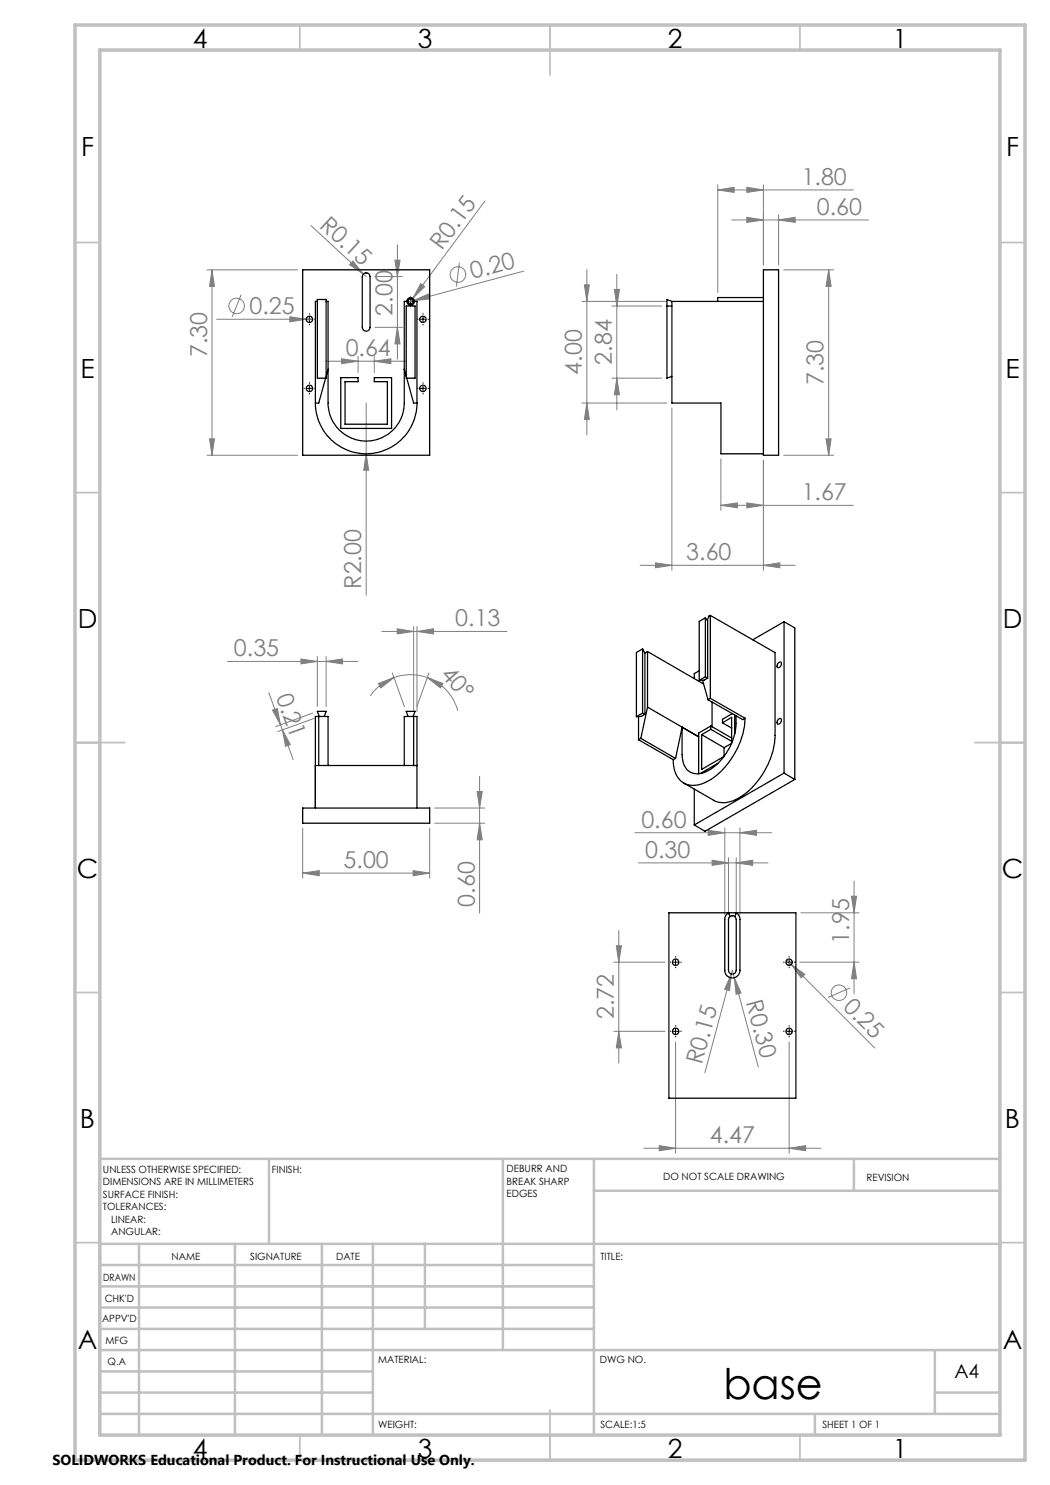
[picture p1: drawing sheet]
<svg xmlns="http://www.w3.org/2000/svg" width="210mm" height="297mm" viewBox="0 0 210 297" stroke-linecap="round" stroke-linejoin="round" font-family="sans-serif">
<g fill="none" stroke="#808080" stroke-width=".2">
<path d="M143.5 38l3.3-.5v1zM143.5 37v21.5M143.5 38h27.2M149.4 37.5l3.3 .5-3.3 .5zM152.7 37v16M41.4 54h18.1M42.4 54l.5 3.3h-1zM42.4 54v37M48.2 58.9l-1.8 4.5M62.2 45.1l10.5 9.7M70.6 52.2l2.1 2.6-2.8-1.9zM72.7 54.8l.5 .5"/>
<path d="M75 55.3h5.5M79 52h1l-.5 3.3zM79.5 49v22.8M82.6 59.7l-.5 .6M84.1 56.7l.8 .6-2.3 2.4zM91.9 52.5l-.6 4.8M97 40.2l-14.4 19.5M104.8 54.2l-22.2 5.9M116.9 57h1l-.5 3.3zM117.4 53.9v33.1M122.9 57.9h1l-.5 3.3zM123.4 54.9v27.1"/>
<path d="M146.3 44h27.4M149.4 43.5l3.3 .5-3.3 .5zM155.7 44l3.3-.5v1zM155.7 43v10M156.7 54h10M165.7 54l.5 3.3h-1zM165.7 54v37M43.3 63.8h19.2M58 63.4l3.2 .4-3.2 .6zM65.3 72.2h15.9M68.3 71.8l3.3 .4-3.3 .5zM71.6 71.3v3.2"/>
<path d="M74.9 72.2l3.3-.4v.9zM74.9 71.3v3.2M75 65.5h5.5M79.5 65.5l.5 3.3h-1zM82.6 60.1l3.1-1.3 .2 1zM82.6 60.1l-1 .3M116.4 60.3h17M122.4 61.2h10M122.4 75.6h10M123.4 75.6l.5 3.3h-1zM41.4 91h18.1M41.9 87.8h1l-.5 3.2z"/>
<path d="M73.2 90.8l.5 3.2h-1zM73.2 80.6v38.4M116.4 80.6h17M117.4 80.6l.5 3.3h-1zM134.4 81.6v32.4M144.2 91.8v10.3M152.7 92.1v21.9M156.7 91h10M165.2 87.8h1l-.5 3.2zM128 113.1h31M131.1 112.6l3.3 .5-3.3 .5zM144.2 101.1l3.3-.5v1z"/>
<path d="M144.2 101.1h26.5M149.4 100.6l3.3 .5-3.3 .5zM152.7 113.1l3.3-.5v1zM45.5 132.3h26.1M53.8 138.5l2.3 6.5M60.2 131.8l3.3 .5-3.3 .5zM63.5 131.3v10M65.2 132.3l3.3-.5v1zM65.2 131.3v10M75.7 136.7l3.1-1.2-2.6 2.1zM76.4 126.3h25M78.5 134.6l2.4 6.8"/>
<path d="M78.8 135.5a9.6 9.6 0 0 1 6.7 0M78.8 135.5a9.5 9.5 0 0 0-4.8 3.7M79.4 125.8l3.3 .5-3.3 .5zM82.7 125.3v17M83.4 126.3l3.3-.5v1zM83.4 125.3v17M85.5 135.5l3.1 1.2-.5 .9zM85.5 135.5a9.6 9.6 0 0 1 6 6.7M85.8 134.6l-2.4 6.8M54.5 142l1-.3 .6 3.3zM56.1 145l.4 1M56.5 146l2.1 5.9"/>
<path d="M56.5 146l1.6 2.9-1 .4zM62.5 142.6l-7.3 2.7M62.9 143.6l-7.4 2.7M95.4 158.3h1l-.5 3.3zM95.9 155.3v27.3M60.5 174.6l3.4-.5v1.1zM60.5 165.6v10M60.5 174.6h25.4M82.6 174.1l3.3 .5-3.3 .6zM85.9 165.6v10M86.9 164.6h10M86.9 161.6h10"/>
<path d="M95.9 164.6l.5 3.4h-1zM127 166.5h27.3M127.7 172.6h25.9M141.6 166l3.4 .5-3.4 .6zM142.4 172l3.3 .6-3.3 .5zM145 165.6v17.3M145.7 171.6v11.3M147.2 172.6l3.3-.6v1.1zM147.2 171.6v11.3M148 166.5l3.3-.5v1.1zM148 165.6v17.3M170.3 179.2h1l-.5 3.4z"/>
<path d="M170.8 176.2v22.6M122.8 192.4h10.2M123.3 189.2h1l-.5 3.2zM123.8 186.1v26.5M146.3 194.8l-.4 3.3-1-.2zM146.3 194.8l-5.3 19.8M146.3 194.8l.2-.7 .4 1.4M146.9 195.5l1.3 3.1-1 .3zM146.9 195.5l4.8 17.9M157.4 192l17.6 17.6M158.3 192.9l2.7 2-.8 .7zM159.9 192.4h11.9"/>
<path d="M160.2 182.6h11.6M170 197.6l-4.4 1.9M170.8 192.4l.5 3.4h-1zM122.8 206.3h10.2M123.8 206.3l.5 3.3h-1zM135.1 208.4v22.2M157.8 208.4v22.2M128.8 229.7h35.4M131.8 229.1l3.3 .6-3.3 .4zM157.8 229.7l3.3-.6v1z"/>
<circle cx="91.6" cy="54.9" r="1.56"/>
<circle cx="47.3" cy="61.2" r="1.56"/>
<circle cx="167.8" cy="198.5" r="1.55"/>
</g>
<g fill="none" stroke="#000" stroke-width=".2" stroke-dasharray="15.2 1.3 1.3 1.3">
<path d="M82.1 59.3v-.1M60.9 63.8h-.1M60.9 77.7h-.1M61.9 62.8v-.1M61.9 64.8v.2M61.9 76.7v-.2M61.9 78.7v.1M62.9 63.8h.1M62.9 77.7h.1M81.1 60.3h.1M82.1 61.3h.1M83.1 60.3h.1"/>
<path d="M83.6 77.7h-.1M83.6 63.8h-.1M84.6 76.7v-.2M84.6 78.7v.1M84.6 62.8v-.1M84.6 64.8v.2M85.6 77.7h.1M85.6 63.8h.1M134.1 192.4h-.1M135.1 191.4v-.1M135.1 193.4v.2M136.1 192.4h.2"/>
<path d="M156.8 192.4h-.1M157.8 191.4v-.1M157.8 193.4v.2M158.8 192.4h.2M134.1 206.2h-.1M135.1 205.2v-.1M135.1 207.2v.2M136.1 206.2h.2M156.8 206.2h-.1M157.8 205.2v-.1M157.8 207.2v.2M158.8 206.2h.2"/>
</g>
<g fill="none" stroke="#000" stroke-width=".2">
<path d="M82.1 59.8v1M61.4 63.8h1M61.4 77.7h1M61.9 63.4v1M61.9 77.2v1M81.6 60.3h1M84.1 63.8h1M84.1 77.7h1M84.6 63.4v1M84.6 77.2v1M134.6 192.4h1M135.1 191.9v1"/>
<path d="M157.3 192.4h1M157.8 191.9v1M134.6 206.3h1M135.1 205.8v1M157.3 206.3h1M157.8 205.8v1"/>
</g>
<g fill="none" stroke="#c0c0c0" stroke-width=".35">
<path d="M60 5v5M110 5v10M160 5v5M15 48.5h5M200 48.5h5M15 98.5h5M200 98.5h5M15 148.5h10M195 148.5h10M15 198.5h5M200 198.5h5M15 248.5h5"/>
<path d="M200 248.5h5M60 287v5M110 282v10M160 287v5"/>
</g>
<g fill="none" stroke="#c0c0c0" stroke-width=".5">
<path d="M53.8 231.8v17M100.6 231.8v38.2M118.8 231.8v55.2M118.8 238.2h81.2M170.8 231.8v6.4M200 231.8h-180v55.2M20 248.8h180M20 257.3h98.8M20 253h98.8M27.8 248.8v38.2M47 248.8v38.2M64.4 248.8v38.2"/>
<path d="M74.6 248.8v38.2M85 248.8v17M20 265.8h98.8M20 261.5h98.8M20 278.5h54.6M20 274.3h54.6M20 270h180M187 278.5h13M187 270v12.8M20 282.8h180M163 282.8v4.2"/>
</g>
<path d="M15 5h190v287h-190zM20 10h180v277h-180z" fill="none" stroke="#c0c0c0" stroke-width=".7"/>
<g fill="#808080">
<path d="M70.6 52.2l2.1 2.6-2.8-1.9z"/>
<path d="M58 63.4l3.2 .4-3.2 .6z"/>
<path d="M82.6 60.1l3.1-1.3 .2 1z"/>
<path d="M84.1 56.7l.8 .6-2.3 2.4z"/>
<path d="M146.3 194.8l-.4 3.3-1-.2z"/>
<path d="M73.2 90.8l.5 3.2h-1z"/>
<path d="M146.9 195.5l1.3 3.1-1 .3z"/>
<path d="M158.3 192.9l2.7 2-.8 .7z"/>
<path d="M85.5 135.5l3.1 1.2-.5 .9zM75.7 136.7l3.1-1.2-2.6 2.1z"/>
<path d="M149.4 37.5l3.3 .5-3.3 .5zM143.5 38l3.3-.5v1zM155.7 44l3.3-.5v1zM149.4 43.5l3.3 .5-3.3 .5zM65.2 132.3l3.3-.5v1zM60.2 131.8l3.3 .5-3.3 .5zM157.8 229.7l3.3-.6v1zM131.8 229.1l3.3 .6-3.3 .4z"/>
<path d="M68.3 71.8l3.3 .4-3.3 .5zM74.9 72.2l3.3-.4v.9zM131.1 112.6l3.3 .5-3.3 .5zM152.7 113.1l3.3-.5v1zM144.2 101.1l3.3-.5v1zM149.4 100.6l3.3 .5-3.3 .5zM79.4 125.8l3.3 .5-3.3 .5zM83.4 126.3l3.3-.5v1zM60.5 174.6l3.4-.5v1.1zM82.6 174.1l3.3 .5-3.3 .6z"/>
<path d="M142.4 172l3.3 .6-3.3 .5zM147.2 172.6l3.3-.6v1.1z"/>
<path d="M141.6 166l3.4 .5-3.4 .6zM148 166.5l3.3-.5v1.1z"/>
<path d="M165.2 87.8h1l-.5 3.2zM165.7 54l.5 3.3h-1zM95.9 164.6l.5 3.4h-1zM95.4 158.3h1l-.5 3.3zM170.8 192.4l.5 3.4h-1zM170.3 179.2h1l-.5 3.4z"/>
<path d="M42.4 54l.5 3.3h-1zM41.9 87.8h1l-.5 3.2zM79 52h1l-.5 3.3zM79.5 65.5l.5 3.3h-1zM122.9 57.9h1l-.5 3.3zM123.4 75.6l.5 3.3h-1zM116.9 57h1l-.5 3.3zM117.4 80.6l.5 3.3h-1zM123.3 189.2h1l-.5 3.2zM123.8 206.3l.5 3.3h-1z"/>
<path d="M54.5 142l1-.3 .6 3.3zM56.5 146l1.6 2.9-1 .4z"/>
</g>
<g fill="none" stroke="#000" stroke-width=".25">
<path d="M60.5 54h25.4v37h-25.4zM63.5 59.9h1.7v15.7h-1.7zM72.6 54.9a.77 .77 0 0 1 .9-.3 .77 .77 0 0 1 .5 .7v10.2a.78 .78 0 0 1-.8 .7 .78 .78 0 0 1-.7-.7v-10.2zM73.2 54.6h.1M152.7 59.5h-9.2v.8M152.7 54h3v37h-3zM63.5 60.3h-.4v20.3M65.1 75.6l-1.4 5h-.6M65.2 60.3h.4v20.3a7.6 7.6 0 0 0 7.6 7.6 7.6 7.6 0 0 0 7.7-7.6v-20.3h.5M65.6 73.9l-.4 1.4M68.2 75.5h3.4v.8h-2.6v8.5h8.5v-8.5h-2.6v-.8h3.4v10.2h-10.1zM80.9 73.9l.3 1.4"/>
<path d="M81.2 61.2h1.8v14.4h-1.8zM81.4 60.3a.78 .78 0 0 0 .7 .7 .78 .78 0 0 0 .8-.7M81.4 60.3a.78 .78 0 0 1 .7-.8 .78 .78 0 0 1 .8 .8M81.4 75.6l1.3 5h.7M82.9 60.3h.5v20.3M133.4 61.2h1M134.4 60.3v20.3h9.8v10.2h8.5M134.4 60.3h18.3M134.4 60.3l-1-.4v15.7l1-.3M63.1 80.6a10.2 10.2 0 0 0 10.1 10.2 10.2 10.2 0 0 0 10.2-10.2M128.5 129.8l-1.2 .7v12.8M128.5 129.8v12.8"/>
<path d="M128.5 129.8l.5 .8M129 130.6v12.3M129.5 130.3v11.1M129.5 130.3l-.5 .3M129.5 130.3l11.2 6.5M139.8 134.2l-.9 .5v1M140.5 136.1l1.1 3.8M141.1 123.6l.4 .5v11.5M141.1 135.4l.4 .2M141.1 123.6v11.8M141.1 135.4l-1.3 .7M141.1 123.6l-1.3 .7v11.8"/>
<path d="M141.5 135.6l-.7 .4-1 .1M141.6 139.9l7 4 .4-.3M142.1 123.1l12.9 7.4v16.6a15.8 15.8 0 0 1-7.6 12.7 4.7 4.7 0 0 1-4.7 .3l-6-3.5M142.1 123.1l-.4 .2-.3 .7M142.1 123.1v16.6M142.1 139.7l-.5 .2M142.1 139.7l6.9 3.9M155.7 132.6a.36 .36 0 0 1 .5-.1 .36 .36 0 0 1 0 .5 .44 .44 0 0 1-.3 .5 .44 .44 0 0 1-.5-.3zM156.8 124.4l-6.2 3.5M156.8 124.4v30.2M156.8 124.4l2.2 1.2v30.3M63.1 153.1h20.3"/>
<path d="M63.7 143.3v9.8M63.9 143.3l-.4-1h1.7l-.4 1M65.6 153.1v-9.8h-2.5v18.3M80.9 153.1v-9.8h2.5v18.3M81.6 143.3l-.4-1h1.8l-.4 1M82.7 143.3v9.8M127.7 143.3v4.7M127.7 148l7 3.9M128.2 147.7l-.5 .3M128.2 147.7l6.9 4M128.5 142.6l-1.2 .7M128.5 142.6l.5 .3"/>
<path d="M129 142.9l-.8 .4h-.9M129.5 141.4l10.2 6-3.3-2M129.5 141.4l-1.3 6.3M135.1 151.7l-.4 .2M136.4 145.4l-1.3 6.3M138.9 157.8v7.2M140.3 146.9v7l4.5-2.6M140.3 146.9l4.5 2.6M142.2 145.2l-2.5 1.4v8.2M142.2 145.2v.7M142.2 145.9l-1.9 1M142.2 145.9l4.1 2.4"/>
<path d="M142.2 145.2l4.1 2.4M142.4 140.4v4.9M143.5 152.7l-3.4 2M144.5 144.6l1.8-1.1v5.1M144.5 144.6l1.8 1M144.8 149.5v1.7M146.3 148.7l-1.5 .8M146.4 142.7l-1.9 1.2v.7M146.9 143v3.9M147.2 143.2v1.5a11.4 11.4 0 0 1-6.5 9.8 3 3 0 0 1-4.2-2.8l-.1-6.3M149 143.6a15.7 15.7 0 0 1-8 12.9 4.1 4.1 0 0 1-5.6-1.3 6.2 6.2 0 0 1-.7-3.3M155.7 143.9a.36 .36 0 0 1 .5-.2 .36 .36 0 0 1 0 .6 .48 .48 0 0 1-.2 .5 .48 .48 0 0 1-.6-.2z"/>
<path d="M156.8 154.6l2.2 1.3M156.8 154.6l-17.9 10.4M159 155.9l-18 10.4-2.1-1.3M60.5 161.6h25.4v3h-25.4zM133.8 182.6h25.4v37h-25.4zM146 183.3l-.3 .5v10.3a.78 .78 0 0 0 .8 .7 .78 .78 0 0 0 .7-.7v-10.2l-.2-.6M146 183.3l-.2-.7a1.5 1.5 0 0 0-.8 1.3v10.2a1.52 1.52 0 0 0 1.5 1.5 1.52 1.52 0 0 0 1.5-1.5v-10.2a1.5 1.5 0 0 0-.8-1.3l-.2 .7M146 183.3l.3-.1h.4l.3 .1"/>
<circle cx="61.9" cy="77.7" r=".64"/>
<circle cx="61.9" cy="63.9" r=".63"/>
<circle cx="82.1" cy="60.3" r=".5"/>
<circle cx="84.6" cy="63.9" r=".63"/>
<circle cx="84.6" cy="77.7" r=".64"/>
<circle cx="135.1" cy="192.4" r=".64"/>
<circle cx="157.8" cy="192.4" r=".65"/>
<circle cx="135.1" cy="206.3" r=".64"/>
<circle cx="157.8" cy="206.3" r=".65"/>
</g>
<text font-size="8.5" x="144.7" y="279.7">base</text>
<g font-size="5.3">
<text x="38.5" y="9.5">4</text>
<text x="83.5" y="9.5">3</text>
<text x="133.6" y="9.5">2</text>
<text x="178.6" y="9.5">1</text>
<text x="16.2" y="31.3">F</text>
<text x="201.2" y="31.3">F</text>
<text x="16.1" y="75.5">E</text>
<text x="201.1" y="75.5">E</text>
<text x="15.5" y="125.5">D</text>
<text x="200.5" y="125.5">D</text>
<text x="15.4" y="175.5">C</text>
<text x="200.4" y="175.5">C</text>
<text x="16" y="225.5">B</text>
<text x="201" y="225.5">B</text>
<text x="15.5" y="269.8">A</text>
<text x="200.5" y="269.8">A</text>
<text x="38.5" y="291.5">4</text>
<text x="83.5" y="291.5">3</text>
<text x="133.6" y="291.5">2</text>
<text x="178.6" y="291.5">1</text>
</g>
<g font-size="4.7" fill="#808080">
<text x="160.3" y="37">1.80</text>
<text x="63.7" y="45.3" transform="rotate(43 63.7 45.3)">R0.15</text>
<text x="163.4" y="43">0.60</text>
<text x="88.4" y="50.2" transform="rotate(-53 88.4 50.2)">R0.15</text>
<text x="94.5" y="55.9" transform="rotate(-15 94.5 55.9)">0.20</text>
<text x="49.9" y="62.9">0.25</text>
<text x="78.5" y="63.1" transform="rotate(-90 78.5 63.1)">2.00</text>
<text x="41.4" y="71.4" transform="rotate(-90 41.4 71.4)">7.30</text>
<text x="69.1" y="71.2">0.64</text>
<text x="116.4" y="74.9" transform="rotate(-90 116.4 74.9)">4.00</text>
<text x="122.4" y="72.9" transform="rotate(-90 122.4 72.9)">2.84</text>
<text x="164.7" y="77" transform="rotate(-90 164.7 77)">7.30</text>
<text x="160.3" y="100">1.67</text>
<text x="137.3" y="112">3.60</text>
<text x="72.3" y="117.7" transform="rotate(-90 72.3 117.7)">R2.00</text>
<text x="91.1" y="125.3">0.13</text>
<text x="46.8" y="131.3">0.35</text>
<text x="87.9" y="134.9" transform="rotate(49 87.9 134.9)">40°</text>
<text x="55.2" y="139.4" transform="rotate(70 55.2 139.4)">0.21</text>
<text x="128.3" y="165.5">0.60</text>
<text x="68.7" y="173.6">5.00</text>
<text x="129" y="171.5">0.30</text>
<text x="94.9" y="181.3" transform="rotate(-90 94.9 181.3)">0.60</text>
<text x="169.8" y="188.7" transform="rotate(-90 169.8 188.7)">1.95</text>
<text x="122.8" y="203.9" transform="rotate(-90 122.8 203.9)">2.72</text>
<text x="149.2" y="200.4" transform="rotate(75 149.2 200.4)">R0.30</text>
<text x="168.4" y="201.6" transform="rotate(45 168.4 201.6)">0.25</text>
<text x="140.4" y="213" transform="rotate(-75 140.4 213)">R0.15</text>
<text x="142" y="228.6">4.47</text>
</g>
<text font-size="3.9" x="190.9" y="275.5">A4</text>
<text font-size="2.9" x="10.5" y="292.9">SOLIDWORKS Educational Product. For Instructional Use Only.</text>
<g font-size="2">
<text x="20.6" y="234.6">UNLESS OTHERWISE SPECIFIED:</text>
<text x="20.6" y="237.1">DIMENSIONS ARE IN MILLIMETERS</text>
<text x="20.6" y="239.6">SURFACE FINISH:</text>
<text x="54.4" y="234.6">FINISH:</text>
<text x="101.3" y="234.5">DEBURR AND</text>
<text x="101.3" y="237">BREAK SHARP</text>
<text x="101.3" y="239.5">EDGES</text>
<text x="132.6" y="236">DO NOT SCALE DRAWING</text>
<text x="173.3" y="236.2">REVISION</text>
<text x="20.6" y="242.1">TOLERANCES:</text>
<text x="22.2" y="244.6">LINEAR:</text>
<text x="22.2" y="247.1">ANGULAR:</text>
<text x="34.3" y="252">NAME</text>
<text x="50" y="251.9">SIGNATURE</text>
<text x="67.2" y="251.9">DATE</text>
<text x="120.1" y="251.9">TITLE:</text>
<text x="20.6" y="256.1">DRAWN</text>
<text x="20.9" y="260.3">CHK'D</text>
<text x="20.4" y="264.4">APPV'D</text>
<text x="21.1" y="268.8">MFG</text>
<text x="21.5" y="273">Q.A</text>
<text x="75.6" y="272.5">MATERIAL:</text>
<text x="120" y="272.5">DWG NO.</text>
<text x="75.6" y="285.5">WEIGHT:</text>
<text x="120.1" y="285.6">SCALE:1:5</text>
<text x="164.5" y="285.6">SHEET 1 OF 1</text>
</g>
</svg>
